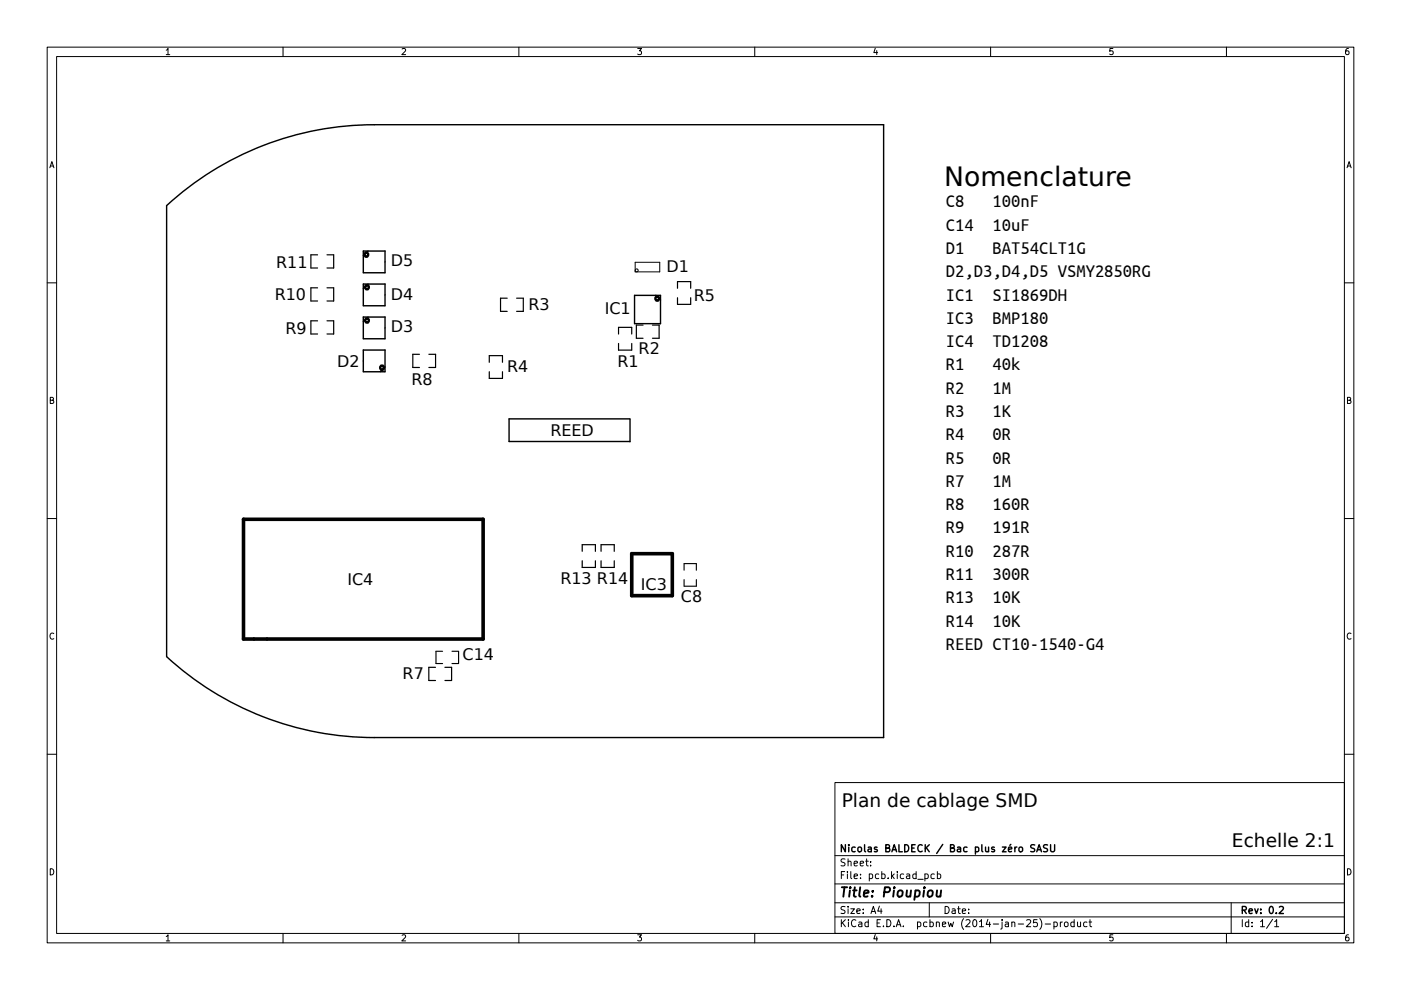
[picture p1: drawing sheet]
<svg xmlns="http://www.w3.org/2000/svg" width="297mm" height="210mm" viewBox="0 0 297 210" stroke-linecap="round" stroke-linejoin="round" font-family="sans-serif">
<g fill="none" stroke="#000" stroke-width=".21">
<path d="M10 10h277v190h-277zM12 12h273v186h-273zM35.2 10.7l.4-.4v1.3M35.2 11.6h.8M60 10v2M85.2 10.4l.5-.1 .3 .4-.8 .9h.8M110 10v2M135.2 10.3h.8l-.4 .5 .3 .1v.6l-.2 .1-.5-.1M160 10v2M185.6 10.2l-.4 1h.9M185.9 10.7v.9M210 10v2"/>
<path d="M235.9 10.3h-.6l-.1 .6 .2-.1h.5v.7l-.2 .1-.5-.1M260 10v2M285.9 10.3h-.4l-.2 .3-.1 .7 .3 .3 .4-.1v-.7h-.4l-.3 .2M10.6 35.6l.4-1.3 .4 1.3M10.7 35.2h.6M285.6 35.6l.4-1.3 .4 1.3M285.7 35.2h.6M10 60h2M134.7 55.6h5.2v2.1h-5.2zM285 60h2M10.7 84.9l.5-.1 .1-.4-.6-.1v1.3h.5l.2-.4-.3-.3M285.7 84.9l.5-.1 .1-.4-.6-.1v1.3h.5l.2-.4-.3-.3"/>
<path d="M10 110h2M285 110h2M11.4 134.4a.58 .58 0 0 0-.8 .5 .58 .58 0 0 0 .8 .6M286.4 134.4a.58 .58 0 0 0-.8 .5 .58 .58 0 0 0 .8 .6M10 160h2M285 160h2M177 166h108v32h-108zM10.7 184.3a.66 .66 0 0 1 .7 .6 .66 .66 0 0 1-.7 .7zM35.2 198.7l.4-.4v1.3M35.2 199.6h.8M60 198v2M85.2 198.4l.5-.1 .3 .4-.8 .9h.8"/>
<path d="M110 198v2M135.2 198.3h.8l-.4 .5 .3 .1v.6l-.2 .1-.5-.1M160 198v2M177 194.5h108M177 191.5h108M177 187.5h108M177 181.5h108M178.4 195.1v1.5M178.4 185.6h.5M178.6 195.7l.6 .9M179.1 184.9h-.7v1.5M179.1 192.4l-.5-.1-.2 .1v.5l.6 .2 .1 .4-.2 .3-.6-.1"/>
<path d="M179.1 182.3l-.5-.1-.2 .1v.5l.6 .2 .1 .4-.2 .3-.6-.1M179.2 195.1l-.8 .8M179.6 184.9v.1M179.6 185.4v1M179.8 192.3v.1M179.8 182.8l.2-.1 .4 .1v.9M179.8 182.2v1.5M179.8 192.8v1M179.9 195.1v.1M179.9 195.6v1M180.4 192.8h.7l-.7 1h.7M180.4 184.9v1.3l.2 .2"/>
<path d="M181.1 185.9l.7-.2-.1-.2-.4-.1-.2 .2v.7h.6M181.1 183.2l.7-.2-.1-.2-.4-.1-.2 .2v.7h.6M181.4 195.2a.71 .71 0 0 0-1 .5 .71 .71 0 0 0 .7 .9l.3-.2M181.6 193.3l.8-.2-.1-.2-.4-.1-.3 .2 .1 .7h.6M182.1 195.7h.5l.1 .9M182.4 183.2l.7-.2-.1-.2-.4-.1-.2 .2v.7h.6M182.4 186.2v.2M182.4 185.5v.1M182.7 195.9l-.5 .1-.2 .2 .2 .4 .5-.1M183 193.6v.2M183 192.9v.1M183.5 182.7h.6"/>
<path d="M183.7 182.2v1.3l.4 .2M184.1 195.7l-.5-.1-.2 .3 .1 .6h.6M184.1 195.1v1.5M184.3 185.5l.4-.1 .3 .3-.1 .6h-.6M184.3 185.4v1.5M184.6 183.5v.2M184.6 182.8v.1M184.6 193.8l.5-1.5 .5 1.5M184.8 193.4h.7M185.6 198.2l-.4 1h.9M185.9 198.7v.9M185.9 195.8h.5"/>
<path d="M186.3 185.5l-.4-.1-.3 .3 .1 .6h.6M186.4 192.2l-.3 1.1h.9M186.6 195.1h-.7v1.5h.7M186.8 192.8v1M186.9 185.5l.5-.1 .2 .3-.1 .6h-.6M186.9 184.9v1.5M187.3 196.4v.2M188 195.1a.76 .76 0 0 1 .9 .7 .76 .76 0 0 1-.9 .8zM188.3 186.2v.2M189 184.9v1.5M189.1 185.8l.5 .6M189.5 196.4v.2"/>
<path d="M189.6 185.4l-.6 .6M190 196.6l.5-1.5 .5 1.5M190.1 196.2h.8M190.2 184.9v.1M190.2 185.4v1M191.5 196.4v.2M191.6 185.5l-.5-.1-.2 .3 .1 .6h.6M192.2 185.5h.6l.1 .9M192.9 185.7l-.5 .1-.3 .2 .3 .4 .5-.1M194.2 185.5l-.4-.1-.3 .3 .1 .6h.6M194.2 184.9v1.5M194.5 195.7l.4-.1 .3 .3-.1 .6h-.6"/>
<path d="M194.5 195.6v1.5M194.6 186.5h1.1M196.1 185.5l.4-.1 .3 .3-.2 .6h-.5M196.1 185.4v1.5M196.5 195.7l-.4-.1-.3 .3 .1 .6h.6M197 191.5v3M197.1 195.7l.5-.1 .3 .3-.2 .6h-.6M197.1 195.1v1.5M198.1 185.5l-.5-.1-.2 .3 .1 .6h.6M198.5 195.7l.2-.1 .4 .1v.9M198.5 195.6v1M198.7 185.5l.4-.1 .3 .3-.1 .6h-.6"/>
<path d="M198.7 184.9v1.5M199.8 196.1l.7-.2-.1-.2-.4-.1-.2 .2 .1 .7h.5M200.4 192.3a.76 .76 0 0 1 .8 .7 .76 .76 0 0 1-.8 .8zM201 195.6l.3 1 .3-.7 .3 .7 .2-1M201.9 192.9h.5l.1 .9M202.5 193.1l-.5 .1-.2 .2 .2 .4 .5-.1M203 192.8h.6M203.2 192.3v1.3l.4 .2M204 193.3l.7-.2-.1-.2-.4-.1-.2 .2 .1 .7h.5M204.3 194.9a1.71 1.71 0 0 0 0 2.3M204.8 195.2l.6-.1 .2 .4-.9 1.1h.9M205.4 193.6v.2"/>
<path d="M205.4 192.9v.1M206.4 195.2l.2-.1a.8 .8 0 0 1 .5 .7 .8 .8 0 0 1-.5 .8l-.2-.2-.2-.4zM207.6 195.5l.5-.4v1.5M207.6 196.6h.9M209.4 195l-.3 1.1h.9M209.8 195.6v1M210 198v2M210.6 196h1.1M212.4 195.6v1.3l-.3 .2M212.4 195.1v.1M213.1 195.7h.6l.1 .9M213.8 195.9l-.5 .1-.2 .2 .2 .4 .5-.1"/>
<path d="M214.5 195.7l.2-.1 .4 .1v.9M214.5 195.6v1M215.9 196h1.1M217.6 195.2l.6-.1 .3 .4-.9 1.1h.9M219.9 195.1h-.8v.7l.2-.1h.5l.1 .2v.5l-.3 .2-.5-.2M220.4 194.9a1.71 1.71 0 0 1 0 2.3M221.6 196h1.1M223.4 195.7l.5-.1 .2 .3-.1 .6h-.6M223.4 195.6v1.5M224.8 195.6v1M225.2 195.6l-.4 .3M225.7 195.7l.2-.1 .5 .1v.6l-.1 .2-.4 .1-.2-.2z"/>
<path d="M227.7 195.7l-.4-.1-.3 .3 .1 .6h.6M227.7 195.1v1.5M228.4 195.6l.1 .9 .4 .1 .2-.2M229.1 195.6v1M230.4 195.7l-.4-.1-.3 .3 .2 .6h.5M230.9 195.6h.5M231.1 195.1v1.3l.3 .2M235.9 198.3h-.6l-.1 .6 .2-.1 .5 .1v.6l-.2 .1-.5-.1M260 198v2M261 191.5v6.5M263.4 195.1v1.5M264.7 195.7l-.4-.1-.3 .3 .1 .6h.6"/>
<path d="M264.7 195.1v1.5M265.4 196.4v.2M265.4 195.7v.1M267.2 195.5l.4-.4v1.5M267.2 196.6h.9M269.8 195l-1.3 1.9M270.2 195.5l.4-.4v1.5M270.2 196.6h.9M285.7 184.3a.66 .66 0 0 1 .7 .6 .66 .66 0 0 1-.7 .7zM285.9 198.3l-.4 .1-.2 .2-.1 .7 .3 .3 .4-.1v-.6l-.4-.1-.3 .2"/>
<circle cx="135" cy="57.4" r=".32"/>
</g>
<g fill="none" stroke="#000" stroke-width=".3">
<path d="M35.3 43.6v95.7M35.3 43.6a65 65 0 0 1 44-17.1h108v130h-108a65 65 0 0 1-44-17.2M77 53.3h4.6v4.6h-4.6zM78 53.3l-1 1M77 60.3h4.6v4.6h-4.6zM77 67.3h4.6v4.6h-4.6zM77 74.3h4.6v4.6h-4.6zM78 60.3l-1 1M78 67.3l-1 1M81.6 77.9l-1 1M134.5 62.7h5.5v6h-5.5zM139 62.7l1 1"/>
<path d="M133.5 88.9h-25.6v4.8h25.6M133.6 88.9v4.8M179.2 179.2v1.5l-.8-1.5v1.5M179.9 179.2v.1M179.9 179.7v1M181.3 179.8l-.4-.1-.3 .3 .1 .6h.6M181.9 179.8l.2-.1 .5 .1v.6l-.1 .2-.4 .1-.2-.2zM183.3 179.2v1.3l.2 .2M184.1 179.8h.5l.1 .9M185.9 179.8l-.3-.1-.2 .2v.2l.5 .2v.3h-.5M187.8 179.9l.6-.1 .2-.2-.1-.3-.7-.1v1.5h.6l.2-.2v-.3l-.3-.3M190.6 179.2v1.5h.7"/>
<path d="M191.8 179.2a.76 .76 0 0 1 .9 .7 .76 .76 0 0 1-.9 .8zM193.3 179.9h.5M194 179.2h-.7v1.5h.7M195.5 179.3a.71 .71 0 0 0-1 .5 .71 .71 0 0 0 .7 .9l.3-.2M196.1 179.2v1.5M196.4 179.8l.6 .9M197 179.2l-.9 .8M199.9 179.1l-1.3 1.9M201.5 179.9l.6-.1 .2-.2-.1-.3-.7-.1v1.5h.6l.2-.2 .1-.3-.4-.3M203 179.8h.6v.9M205 179.8l-.4-.1-.3 .3 .1 .6h.6M206.8 179.8l.4-.1 .3 .3-.1 .6h-.6"/>
<path d="M206.8 179.7v1.5M208.1 179.2v1.3l.3 .2M208.9 179.7l.1 .9 .4 .1 .2-.2M209.6 179.7v1M210.8 179.8l-.4-.1-.2 .2 .1 .2 .5 .2v.3h-.6M212.5 179.7h.8l-.8 1h.8M214.3 179.1l-.2 .2M215.1 179.7v1M215.6 179.7l-.5 .3M216.1 179.8l.2-.1 .4 .1 .1 .6-.2 .2-.3 .1-.2-.2zM219.4 179.3l-.6-.1-.3 .3 .1 .3 .7 .3v.4l-.2 .2-.6-.1M222.1 179.3l-.6-.1-.2 .1v.5l.6 .2 .2 .4-.3 .3-.6-.1"/>
<path d="M222.7 179.2v1.2l.3 .3h.3l.3-.3v-1.2M184.7 180l-.5 .1-.2 .2 .2 .4 .5-.1M189.1 180.7l.5-1.5 .5 1.5M189.2 180.3h.7M203.6 180l-.5 .1-.2 .2 .2 .4 .5-.1M213.8 180.2l.7-.2-.1-.2-.4-.1-.2 .2 .1 .7h.5M219.8 180.7l.5-1.5 .5 1.5M219.9 180.3h.7M263.4 193.1l.7-.1 .1-.2-.1-.4-.7-.1v1.5M263.7 193.1l.5 .7M264.8 193.3l.7-.2-.1-.2-.4-.1-.2 .2 .1 .7h.5M266 192.8l.4 1 .3-1"/>
<path d="M267.3 193.6v.2M267.3 192.9v.1M269.3 192.4l.1-.1a.8 .8 0 0 1 .5 .7 .8 .8 0 0 1-.5 .8 1 1 0 0 1-.1-1.4zM270.6 193.6v.2M271.2 192.4l.6-.1 .3 .4-1 1.1h1"/>
</g>
<g fill="none" stroke="#000" stroke-width=".4">
<path d="M178.5 188.2h1.1M179 188.2l-.2 2M180.2 188.9l-.2 1.3M180.3 188.2l-.1 .2M180.8 188.9h.8M181.2 188.2l-.2 1.7 .1 .2 .3 .1M182.4 188.2l-.3 1.7 .3 .3M183.1 189.5l1-.1v-.4h-.8l-.2 .9 .2 .3 .6-.1M184.9 190v.2M185 189v.2M187.5 189.3h.7l.3-.2a.51 .51 0 0 0-.1-.9h-.8l-.3 2M189.5 188.9l-.2 1.3"/>
<path d="M189.6 188.2v.2M190.4 189.1l.1-.1a.5 .5 0 0 1 .9 .3l-.1 .5-.2 .3a.5 .5 0 0 1-.8-.3zM192.3 188.9l-.1 1.2 .5 .1 .3-.2M193.1 188.9l-.1 1.3M194.1 189h.7l.2 .3-.1 .5a.65 .65 0 0 1-1 .3M194.1 188.9l-.3 2M195.9 188.9l-.2 1.3M196 188.2v.2M196.8 189.1l.1-.1a.5 .5 0 0 1 .9 .3l-.1 .5-.2 .3a.51 .51 0 0 1-.9-.3zM198.7 188.9l-.1 1.2 .5 .1 .3-.2M199.5 188.9l-.2 1.3"/>
</g>
<path d="M51.6 110.2h50.8v25.4h-50.8zM133.9 117.5h8.6v8.9h-8.6z" fill="none" stroke="#000" stroke-width=".76"/>
<g fill="none" stroke="#000" stroke-width=".25">
<path d="M67.3 54.1h-1.4v2.8h1.4M69.3 54.1h1.4v2.8h-1.4M67.3 61.1h-1.4v2.8h1.4M67.3 68.1h-1.4v2.8h1.4M69.3 61.1h1.4v2.8h-1.4M69.3 68.1h1.4v2.8h-1.4M88.9 75.2h-1.4v2.8h1.4M90.9 75.2h1.4v2.8h-1.4M103.7 76.9v-1.5h2.8v1.5M103.7 78.9v1.4h2.8v-1.4M107.5 63.3h-1.4v2.8h1.4M109.5 63.3h1.4v2.8h-1.4"/>
<path d="M131.1 70.9v-1.5h2.8v1.5M131.1 72.9v1.4h2.8v-1.4M136.3 69h-1.4v2.8h1.4M138.3 69h1.4v2.8h-1.4M143.6 61.2v-1.5h2.8v1.5M143.6 63.2v1.4h2.8v-1.4M123.4 117v-1.5h2.8v1.5M123.4 119v1.4h2.8v-1.4M127.4 117v-1.5h2.8v1.5M127.4 119v1.4h2.8v-1.4M92.3 141.6h-1.4v2.8h1.4M94.3 141.6h1.4v2.8h-1.4"/>
</g>
<path d="M145 119.6v1.4M145.1 119.6h2.5v1.4M93.8 138.2h-1.4v2.5M95.8 138.2h1.4v2.5M145 123v1.4M147.6 123v1.4h-2.5M92.4 140.8h1.4M95.8 140.8h1.4" fill="none" stroke="#000" stroke-width=".24"/>
<path d="M77.5 53.8h.3v.4l-.1 .1-.2-.1zM77.7 67.8l.1-.1 .2 .3-.2 .3-.1-.1zM77.7 60.7l.1-.1 .2 .3-.2 .3-.1-.1zM80.8 77.8l.2-.1 .2 .3-.2 .3-.2-.1zM139.2 63.1h.3v.2l-.2 .3-.2-.3z" fill="none" stroke="#000" stroke-width=".85" stroke-linecap="butt"/>
<text font-size="5.6" x="200.2" y="39.6">Nomenclature</text>
<g font-size="4">
<text x="200.5" y="44">C8</text>
<text x="210.4" y="44">100nF</text>
<text x="200.5" y="49">C14</text>
<text x="200.5" y="53.9">D1</text>
<text x="210.4" y="49">10uF</text>
<text x="210.4" y="53.9">BAT54CLT1G</text>
<text x="200.5" y="58.8">D2,D3,D4,D5 VSMY2850RG</text>
<text x="200.5" y="63.8">IC1</text>
<text x="210.4" y="63.8">SI1869DH</text>
<text x="200.5" y="68.7">IC3</text>
<text x="210.4" y="68.7">BMP180</text>
<text x="200.5" y="73.6">IC4</text>
<text x="210.4" y="73.6">TD1208</text>
<text x="200.5" y="78.6">R1</text>
<text x="200.5" y="83.5">R2</text>
<text x="210.4" y="78.6">40k</text>
<text x="210.4" y="83.5">1M</text>
<text x="200.5" y="88.5">R3</text>
<text x="210.4" y="88.5">1K</text>
<text x="200.5" y="93.4">R4</text>
<text x="210.4" y="93.4">0R</text>
<text x="200.5" y="98.3">R5</text>
<text x="210.4" y="98.3">0R</text>
<text x="200.5" y="103.3">R7</text>
<text x="210.4" y="103.3">1M</text>
<text x="200.5" y="108.2">R8</text>
<text x="200.5" y="113.2">R9</text>
<text x="210.4" y="108.2">160R</text>
<text x="210.4" y="113.2">191R</text>
<text x="200.5" y="118.1">R10</text>
<text x="210.4" y="118.1">287R</text>
<text x="200.5" y="123">R11</text>
<text x="210.4" y="123">300R</text>
<text x="200.5" y="128">R13</text>
<text x="210.4" y="128">10K</text>
<text x="200.5" y="132.9">R14</text>
<text x="200.5" y="137.9">REED CT10-1540-G4</text>
<text x="210.4" y="132.9">10K</text>
<text x="178.4" y="171.1">Plan de cablage SMD</text>
<text x="261.2" y="179.7">Echelle 2:1</text>
</g>
<g font-size="3.4">
<text x="58.6" y="56.8">R11</text>
<text x="82.8" y="56.4">D5</text>
<text x="141.3" y="57.8">D1</text>
<text x="58.2" y="63.6">R10</text>
<text x="82.9" y="63.5">D4</text>
<text x="112" y="65.8">R3</text>
<text x="147.1" y="63.9">R5</text>
<text x="60.5" y="70.8">R9</text>
<text x="82.9" y="70.3">D3</text>
<text x="128.2" y="66.7">IC1</text>
<text x="71.5" y="77.9">D2</text>
<text x="130.9" y="77.8">R1</text>
<text x="135.4" y="75.1">R2</text>
<text x="87.2" y="81.8">R8</text>
<text x="107.5" y="79">R4</text>
<text x="116.7" y="92.5">REED</text>
<text x="73.6" y="124.1">IC4</text>
<text x="118.8" y="123.8">R13 R14</text>
<text x="135.9" y="125.1">IC3</text>
<text x="144.3" y="127.6">C8</text>
<text x="98.1" y="140.1">C14</text>
<text x="85.4" y="144">R7</text>
</g>
</svg>
